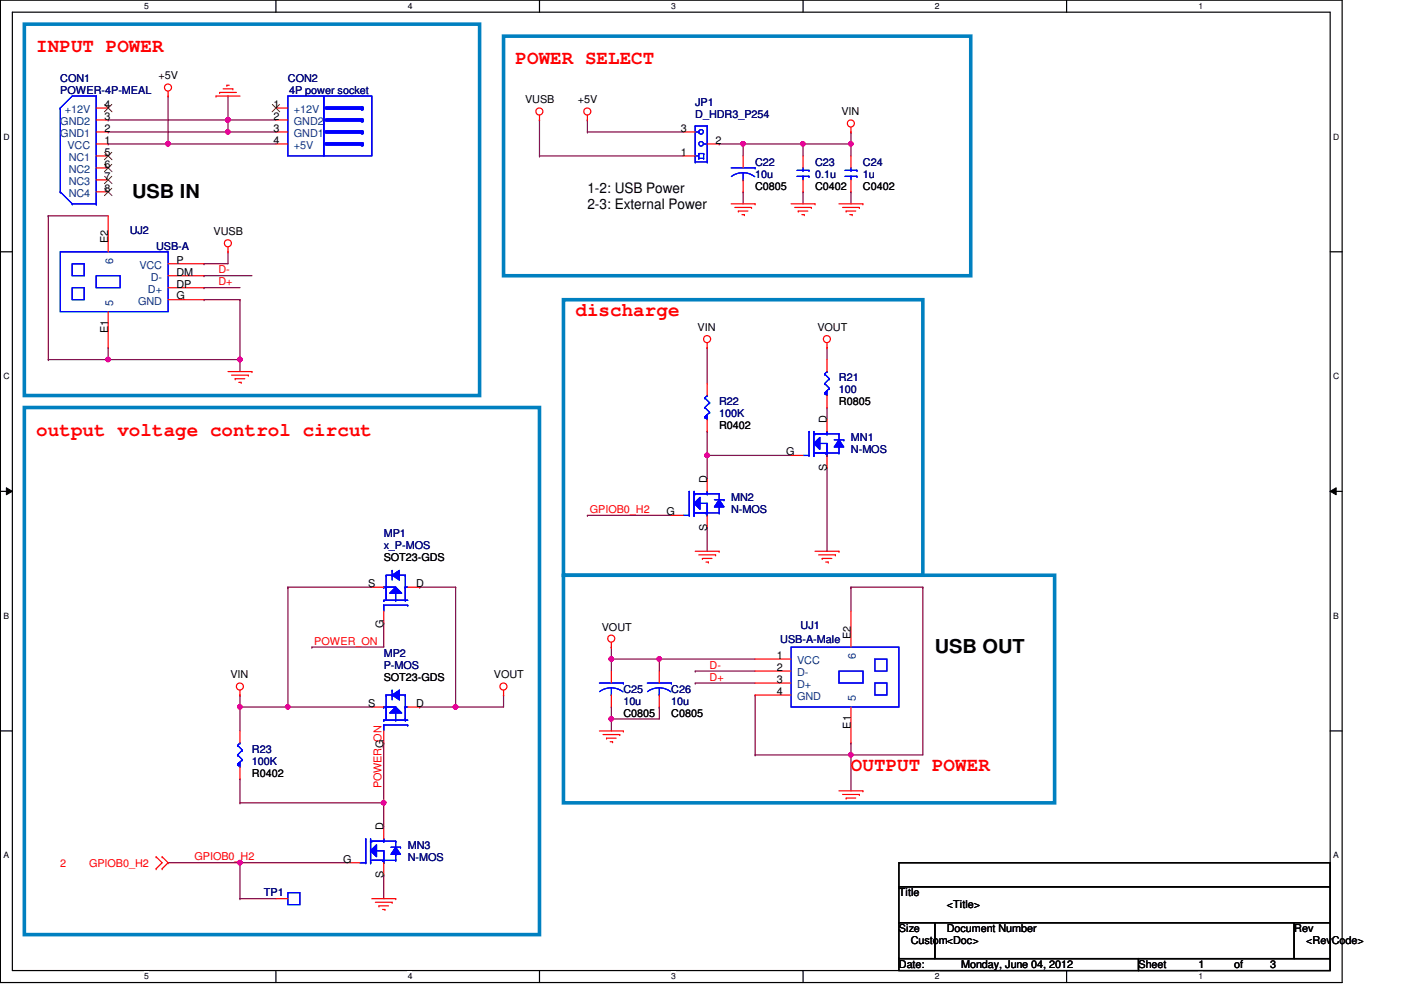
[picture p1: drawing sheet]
<svg xmlns="http://www.w3.org/2000/svg" width="297mm" height="210mm" viewBox="0 0 297 210" stroke-linecap="round" stroke-linejoin="round" font-family="sans-serif">
<path d="M.1 0h284.5v208.3h-284.5zM2.6 2.6h279.4v203.2h-279.4z" fill="none" stroke="#000" stroke-width=".25"/>
<g fill="#fff">
<path d="M30.6 .3h.9v2h-.9z"/>
<path d="M30.6 206h.9v2h-.9z"/>
</g>
<path d="M58.5 0v2.6M58.5 205.8v2.5" fill="none" stroke="#000" stroke-width=".25"/>
<g fill="#fff">
<path d="M86.4 .3h1v2h-1z"/>
<path d="M86.4 206h1v2h-1z"/>
</g>
<path d="M114.4 0v2.6M114.4 205.8v2.5" fill="none" stroke="#000" stroke-width=".25"/>
<g fill="#fff">
<path d="M142.3 .3h1v2h-1z"/>
<path d="M142.3 206h1v2h-1z"/>
</g>
<path d="M170.3 0v2.6M170.3 205.8v2.5" fill="none" stroke="#000" stroke-width=".25"/>
<g fill="#fff">
<path d="M198.2 .3h1v2h-1z"/>
<path d="M198.2 206h1v2h-1z"/>
</g>
<path d="M226.1 0v2.6M226.1 205.8v2.5" fill="none" stroke="#000" stroke-width=".25"/>
<g fill="#fff">
<path d="M254.1 .3h1v2h-1z"/>
<path d="M254.1 206h1v2h-1z"/>
<path d="M.7 28h1.3v2h-1.3z"/>
<path d="M282.7 28h1.2v2h-1.2z"/>
<path d="M.7 78.8h1.3v2h-1.3z"/>
<path d="M282.7 78.8h1.2v2h-1.2z"/>
</g>
<path d="M.1 53.4h2.5M282 53.4h2.6" fill="none" stroke="#000" stroke-width=".25"/>
<g fill="#fff">
<path d="M.7 129.6h1.2v2h-1.2z"/>
<path d="M282.7 129.6h1.1v2h-1.1z"/>
</g>
<path d="M.1 104.2h2.5M282 104.2h2.6" fill="none" stroke="#000" stroke-width=".25"/>
<path d="M1.4 103.4l1.2 .8-1.2 .7zM282 104.2l1.3-.8v1.5z" fill="#000"/>
<path d="M1.4 103.4l1.2 .8-1.2 .7zM282 104.2l1.3-.8v1.5z" fill="none" stroke="#000" stroke-width=".21"/>
<g fill="#fff">
<path d="M.7 180.4h1.2v2h-1.2z"/>
<path d="M282.7 180.4h1.1v2h-1.1z"/>
</g>
<path d="M.1 155h2.5M282 155h2.6" fill="none" stroke="#000" stroke-width=".25"/>
<path d="M50.9 182.9h.1M50.9 182.9h22.8" fill="none" stroke="#800040" stroke-width=".25"/>
<circle cx="50.9" cy="182.9" r=".49" fill="#f0f"/>
<circle cx="50.9" cy="182.9" r=".49" fill="none" stroke="#f0f" stroke-width=".25"/>
<path d="M48.3 25.4h.1M48.3 25.4v2.6" fill="none" stroke="#800040" stroke-width=".25"/>
<circle cx="48.3" cy="25.4" r=".49" fill="#f0f"/>
<circle cx="48.3" cy="25.4" r=".49" fill="none" stroke="#f0f" stroke-width=".25"/>
<path d="M48.3 20.4h.1M48.3 28h.1M48.3 20.4v5M48.3 28h10.2M147.4 144.8h.1M147.4 144.8h12.7" fill="none" stroke="#800040" stroke-width=".25"/>
<circle cx="48.3" cy="28" r=".49" fill="#f0f"/>
<circle cx="48.3" cy="28" r=".49" fill="none" stroke="#f0f" stroke-width=".25"/>
<g fill="none" stroke="#800040" stroke-width=".25">
<path d="M22.9 30.5h.1M35.6 20.4h.1M35.6 20.4v10.1h-12.7M157.6 30.5h.1M157.6 30.5h22.8M170.3 30.5h.1M170.3 30.5v2.6M180.4 30.5h.1M180.4 30.5v2.6M170.3 40.7h.1M170.3 40.7v2.5M180.4 40.7h.1"/>
<path d="M180.4 40.7v2.5"/>
</g>
<circle cx="180.4" cy="30.5" r=".49" fill="#f0f"/>
<circle cx="180.4" cy="30.5" r=".49" fill="none" stroke="#f0f" stroke-width=".25"/>
<circle cx="170.2" cy="30.5" r=".49" fill="#f0f"/>
<circle cx="170.2" cy="30.5" r=".49" fill="none" stroke="#f0f" stroke-width=".25"/>
<g fill="none" stroke="#800040" stroke-width=".25">
<path d="M35.6 30.5h.1M35.6 30.5h22.9M149.9 111.8h.1M149.9 111.8v5.1M139.8 139.7h.1M139.8 139.7v2.6M180.4 124.5h.1M180.4 124.5h15.3M195.7 124.5h.1M195.7 124.5v35.6M147.4 142.3h.1M147.4 142.3h12.7"/>
<path d="M160.1 147.4h.1M160.1 147.4v12.7"/>
</g>
<circle cx="35.6" cy="30.5" r=".49" fill="#f0f"/>
<circle cx="35.6" cy="30.5" r=".49" fill="none" stroke="#f0f" stroke-width=".25"/>
<path d="M22.9 25.4h.1M22.9 25.4h25.4" fill="none" stroke="#800040" stroke-width=".25"/>
<circle cx="48.3" cy="25.4" r=".49" fill="#f0f"/>
<circle cx="48.3" cy="25.4" r=".49" fill="none" stroke="#f0f" stroke-width=".25"/>
<path d="M48.3 25.4h.1M48.3 25.4h10.2M129.6 139.7h.1M129.6 139.7v2.6M129.6 152.4h.1M129.6 152.4v2.6M81.4 185.5h.1M81.4 185.5v5" fill="none" stroke="#800040" stroke-width=".25"/>
<circle cx="129.6" cy="152.4" r=".49" fill="#f0f"/>
<circle cx="129.6" cy="152.4" r=".49" fill="none" stroke="#f0f" stroke-width=".25"/>
<path d="M139.8 139.7h.1M139.8 139.7h20.3" fill="none" stroke="#800040" stroke-width=".25"/>
<circle cx="139.8" cy="139.7" r=".49" fill="#f0f"/>
<circle cx="139.8" cy="139.7" r=".49" fill="none" stroke="#f0f" stroke-width=".25"/>
<path d="M180.4 160.1h.1M180.4 160.1h15.3" fill="none" stroke="#800040" stroke-width=".25"/>
<circle cx="180.4" cy="160" r=".49" fill="#f0f"/>
<circle cx="180.4" cy="160" r=".49" fill="none" stroke="#f0f" stroke-width=".25"/>
<path d="M22.9 28h.1M22.9 28h25.4M129.6 137.2h.1M129.6 139.7h.1M129.6 137.2v2.5M129.6 139.7h10.2" fill="none" stroke="#800040" stroke-width=".25"/>
<circle cx="129.6" cy="139.7" r=".49" fill="#f0f"/>
<circle cx="129.6" cy="139.7" r=".49" fill="none" stroke="#f0f" stroke-width=".25"/>
<path d="M157.6 30.5h.1M157.6 30.5v2.6M43.3 55.9h.1M43.3 58.5h.1M43.3 58.5h10.1M48.3 53.4h.1M48.3 53.4v2.5h-5M43.3 61h.1M43.3 61h7.6" fill="none" stroke="#800040" stroke-width=".25"/>
<circle cx="157.5" cy="30.5" r=".49" fill="#f0f"/>
<circle cx="157.5" cy="30.5" r=".49" fill="none" stroke="#f0f" stroke-width=".25"/>
<g fill="none" stroke="#800040" stroke-width=".25">
<path d="M114.4 25.4h.1M114.4 33.1h.1M114.4 25.4v7.7M114.4 33.1h30.5M124.5 28h.1M124.5 25.4h.1M124.5 28h20.4M124.5 25.4v2.6M152.5 30.5h.1M152.5 30.5h5.1M180.4 28h.1M180.4 28v2.5"/>
<path d="M157.6 40.7h.1M157.6 40.7v2.5M50.9 147.4h.1M50.9 147.4v2.5M61 149.9h.1M61 149.9h17.8M50.9 165.1h.1M50.9 170.2h.1M50.9 165.1v5.1M50.9 170.2h30.5M81.4 170.2h.1M81.4 170.2v5.1"/>
</g>
<circle cx="81.3" cy="170.2" r=".49" fill="#f0f"/>
<circle cx="81.3" cy="170.2" r=".49" fill="none" stroke="#f0f" stroke-width=".25"/>
<path d="M61 124.5h.1M61 124.5h17.8M89 124.5h.1M89 124.5h7.6M96.6 124.5h.1M96.6 124.5v25.4" fill="none" stroke="#800040" stroke-width=".25"/>
<circle cx="96.6" cy="149.9" r=".49" fill="#f0f"/>
<circle cx="96.6" cy="149.9" r=".49" fill="none" stroke="#f0f" stroke-width=".25"/>
<path d="M149.9 96.6h.1M149.9 96.6v5M124.5 109.3h.1M124.5 109.3h17.8M66.1 137.2h.1M81.4 132.1h.1M81.4 132.1v5.1h-15.3M89 149.9h.1M96.6 149.9h.1M106.8 147.4h.1M106.8 147.4v2.5h-17.8" fill="none" stroke="#800040" stroke-width=".25"/>
<circle cx="149.9" cy="96.5" r=".49" fill="#f0f"/>
<circle cx="149.9" cy="96.5" r=".49" fill="none" stroke="#f0f" stroke-width=".25"/>
<g fill="none" stroke="#800040" stroke-width=".25">
<path d="M22.9 76.2h.1M22.9 76.2h28M43.3 63.5h.1M43.3 63.5h7.6M50.9 76.2h.1M50.9 76.2v2.6M149.9 73.7h.1M149.9 73.7v7.6M175.3 73.7h.1M175.3 73.7v2.5M149.9 96.6h.1M149.9 91.5h.1"/>
<path d="M149.9 96.6h17.8M149.9 91.5v5.1M175.3 86.4h.1M175.3 86.4v2.5M81.4 157.5h.1M81.4 157.5v12.7M129.6 152.4h.1M139.8 149.9h.1M139.8 149.9v2.5h-10.2"/>
</g>
<circle cx="50.9" cy="76.2" r=".49" fill="#f0f"/>
<circle cx="50.9" cy="76.2" r=".49" fill="none" stroke="#f0f" stroke-width=".25"/>
<circle cx="22.9" cy="76.2" r=".49" fill="#f0f"/>
<circle cx="22.9" cy="76.2" r=".49" fill="none" stroke="#f0f" stroke-width=".25"/>
<path d="M10.2 45.8h.1M10.2 45.8v30.4M10.2 45.8h12.7M10.2 76.2h.1M22.9 73.7h.1M22.9 73.7v2.5h-12.7M50.9 63.5h.1M50.9 63.5v12.7M175.3 99.1h.1M175.3 99.1v17.8M61 124.5h.1M61 124.5v25.4" fill="none" stroke="#800040" stroke-width=".25"/>
<circle cx="61" cy="149.9" r=".49" fill="#f0f"/>
<circle cx="61" cy="149.9" r=".49" fill="none" stroke="#f0f" stroke-width=".25"/>
<path d="M50.9 149.9h.1M50.9 149.9h10.1M50.9 149.9v5.1M129.6 149.9h.1M129.6 149.9v2.5" fill="none" stroke="#800040" stroke-width=".25"/>
<circle cx="50.9" cy="149.9" r=".49" fill="#f0f"/>
<circle cx="50.9" cy="149.9" r=".49" fill="none" stroke="#f0f" stroke-width=".25"/>
<g fill="none" stroke="#800040" stroke-width=".25">
<path d="M180.4 124.5h.1M180.4 124.5v5.1M180.4 157.5h.1M180.4 157.5v10.2M160.1 160.1h.1M160.1 160.1h20.3M180.4 160.1h.1M35.6 182.9h.1M35.6 182.9h15.3M50.9 190.5h.1M50.9 182.9h.1M50.9 190.5h7.6"/>
<path d="M50.9 182.9v7.6"/>
</g>
<g fill="none" stroke="#f00" stroke-width=".25">
<path d="M35.6 19.3v1.1M46.6 19.6h.1M46.6 19.6h3.5M47.3 18.8h2.1M48.1 18.1h.1M48.1 18.1h.5M49.4 18.8h.1M35.6 20.4h.1M45.8 20.4h.1M45.8 20.4h5.1M114.4 25.4h.1M114.4 24.4v1"/>
<path d="M124.5 25.4h.1M124.5 24.4v1M170.3 33.1v2.5M170.3 38.1v2.6M180.4 28h.1M180.4 27v1M48.3 53.4h.1M48.3 52.4v1M155 43.2h5.1M155.8 44h3.5M156.5 44.7h.1M156.5 44.7h2.1"/>
<path d="M157.3 45.5h.5M157.8 45.5h.1M159.3 44h.1M160.1 43.2h.1M167.7 43.2h5.1M168.5 44h3.5M169.2 44.7h.1M169.2 44.7h2.1M170 45.5h.5M170.5 45.5h.1M172 44h.1M172.8 43.2h.1"/>
<path d="M177.9 43.2h5.1M178.6 44h3.6M179.4 44.7h.1M179.4 44.7h2M180.2 45.5h.5M180.7 45.5h.1M182.2 44h.1M183 43.2h.1M48.3 78.8h5.1M49.1 79.5h3.6M52.7 79.5h.1M53.4 78.8h.1"/>
<path d="M149.9 73.7h.1M149.9 72.7v1M175.3 73.7h.1M175.3 72.7v1M49.9 80.3h.1M49.9 80.3h2M50.6 81.1h.5M51.1 81.1h.1M147.4 116.9h5.1M148.2 117.6h3.5M148.9 118.4h.1M148.9 118.4h2.1"/>
<path d="M149.7 119.2h.5M150.2 119.2h.1M151.7 117.6h.1M152.5 116.9h.1M172.8 116.9h5.1M173.6 117.6h3.5M174.3 118.4h.1M174.3 118.4h2.1M175.1 119.2h.5M175.6 119.2h.1M177.1 117.6h.1M177.9 116.9h.1"/>
<path d="M129.6 137.2h.1M129.6 136.2v1M50.9 147.4h.1M50.9 146.3v1.1M106.8 147.4h.1M106.8 146.3v1.1M127.1 155h5.1M127.8 155.7h3.6M128.6 156.5h.1M128.6 156.5h2M129.4 157.3h.5M129.9 157.3h.1"/>
<path d="M131.4 155.7h.1M132.2 155h.1M177.9 167.7h5.1M178.6 168.4h3.6M179.4 169.2h.1M179.4 169.2h2M180.2 170h.5M180.7 170h.1M182.2 168.4h.1M183 167.7h.1M33.1 184.2h.1M33.1 181.7h.1"/>
<path d="M33.1 181.7l1.3 1.2-1.3 1.3M34.4 181.7h.1M34.4 184.2h.1M34.4 181.7l1.2 1.2-1.2 1.3M78.8 190.5h5.1M79.6 191.3h3.5M80.3 192.1h.1M80.3 192.1h2.1M81.1 192.8h.5M81.6 192.8h.1M83.1 191.3h.1M83.9 190.5h.1"/>
<circle cx="35.6" cy="18.6" r=".75"/>
<circle cx="114.4" cy="23.6" r=".75"/>
<circle cx="124.5" cy="23.6" r=".75"/>
<circle cx="180.4" cy="26.2" r=".75"/>
<circle cx="48.3" cy="51.6" r=".75"/>
<circle cx="149.9" cy="71.9" r=".75"/>
<circle cx="175.3" cy="71.9" r=".75"/>
<circle cx="129.6" cy="135.4" r=".75"/>
<circle cx="50.9" cy="145.6" r=".75"/>
<circle cx="106.7" cy="145.6" r=".75"/>
</g>
<path d="M190.6 182.9h91.4v5.1h-91.4zM190.6 188h91.4v7.6h-91.4zM190.6 195.6h7.6v7.6h-7.6zM198.2 195.6h76.2v7.6h-76.2zM274.4 195.6h7.6v7.6h-7.6zM190.6 203.2h50.8v2.6h-50.8zM241.4 203.2h40.6v2.6h-40.6z" fill="none" stroke="#000" stroke-width=".25"/>
<path d="M5.2 5.1h96.5v78.8h-96.5zM106.8 7.7h99v50.8h-99zM119.5 63.5h76.2v58.5h-76.2zM5.2 86.4h109.2v111.8h-109.2zM119.5 122h104.1v48.2h-104.1z" fill="none" stroke="#0080c0" stroke-width=".76"/>
<path d="M169 37.4h2.5M169 36.1h2.5M170.3 36.1h.1M170.3 37.4h.1M170.3 35.6v.5M170.3 37.4v.7M171.5 37.4h.1M171.5 36.1h.1" fill="none" stroke="#00f" stroke-width=".25"/>
<path d="M83.9 149.9l1.3 1.3h-2.6z" fill="#00f"/>
<g fill="none" stroke="#00f" stroke-width=".25">
<path d="M81.4 152.7h.1M81.4 149.9h.1M81.4 153.7h.1M81.4 152.7h5M81.4 149.9h2.5v2.8M81.4 153.7v1.3M81.4 153.7h5M81.9 150.2h.1M81.9 149.9h.1M81.9 149.9v2.8M83.9 149.9l1.3 1.3h-2.6zM83.9 152.7h.1"/>
<path d="M85.9 149.9h.1M85.9 152.4h.1M85.9 152.7h.1M85.9 149.9h.5M85.9 149.9v2.8M86.4 153.7h.1"/>
</g>
<path d="M83.1 147.4l1.6-1.1v2.1z" fill="#00f"/>
<g fill="none" stroke="#00f" stroke-width=".25">
<path d="M81.9 147.4h.1M81.9 147.4h1.2M81.9 147.4v2.5M83.1 147.4l1.6-1.1v2.1zM83.1 147.4h.1M83.1 146.3h.1M83.1 146.3v2.1M84.7 146.3h.1M84.7 147.4h.1M84.7 146.3v2.1M84.7 147.4h1.2M85.9 147.4h.1"/>
<path d="M85.9 147.4v2.5"/>
</g>
<path d="M83.9 149.9l1.3 1.3h-2.6z" fill="#00f"/>
<g fill="none" stroke="#00f" stroke-width=".25">
<path d="M81.4 152.7h.1M81.4 149.9h.1M81.4 153.7h.1M81.4 152.7h5M81.4 149.9h2.5v2.8M81.4 153.7v1.3M81.4 153.7h5M81.9 150.2h.1M81.9 149.9h.1M81.9 149.9v2.8M83.9 149.9l1.3 1.3h-2.6zM83.9 152.7h.1"/>
<path d="M85.9 149.9h.1M85.9 152.4h.1M85.9 152.7h.1M85.9 149.9h.5M85.9 149.9v2.8M86.4 153.7h.1"/>
</g>
<path d="M83.1 147.4l1.6-1.1v2.1z" fill="#00f"/>
<g fill="none" stroke="#00f" stroke-width=".25">
<path d="M155 35.6h5.1M157.6 38.1h.1M157.6 36.6l1 .2 1.4 .7M157.6 36.6l-1.6 .3-.9 .5M157.6 36.6v1.5M160.1 35.6h.1M81.9 147.4h.1M81.9 147.4h1.2M81.9 147.4v2.5M83.1 147.4l1.6-1.1v2.1zM83.1 147.4h.1M83.1 146.3h.1"/>
<path d="M83.1 146.3v2.1M84.7 146.3h.1M84.7 147.4h.1M84.7 146.3v2.1M84.7 147.4h1.2M85.9 147.4h.1M85.9 147.4v2.5"/>
</g>
<path d="M157.6 33.1v2.5M157.6 38.1v2.6M78.8 149.9h2.6M81.4 155v2.5M86.4 149.9h2.6" fill="none" stroke="#f00" stroke-width=".25"/>
<path d="M147.1 106.7l1.3-1.2v2.5z" fill="#00f"/>
<g fill="none" stroke="#00f" stroke-width=".25">
<path d="M144.9 109.3h1.2M146.1 109.3h.1M146.1 104.2h.1M146.1 104.2v5.1M147.1 106.7l1.3-1.2v2.5zM147.1 109.3h.1M147.1 104.7h.1M147.1 106.7h.1M147.1 104.2v5.1M147.1 106.7h2.8v2.6M147.1 104.7h2.8M147.1 108.8h2.8"/>
<path d="M147.4 104.7h.1M149.7 108.8h.1M149.9 104.7h.1M149.9 109.3h.1M149.9 108.8h.1M149.9 104.2v.5"/>
</g>
<path d="M152.5 106l1 1.5h-2z" fill="#00f"/>
<path d="M149.9 104.7h2.6M149.9 108.8h2.6M151.5 106h2M152.5 106l1 1.5h-2zM152.5 104.7h.1M152.5 106h.1M152.5 108.8h.1M152.5 107.5h.1M152.5 104.7v1.3M152.5 107.5v1.3M153.5 106h.1" fill="none" stroke="#00f" stroke-width=".25"/>
<path d="M147.1 106.7l1.3-1.2v2.5z" fill="#00f"/>
<g fill="none" stroke="#00f" stroke-width=".25">
<path d="M144.9 109.3h1.2M146.1 109.3h.1M146.1 104.2h.1M146.1 104.2v5.1M147.1 106.7l1.3-1.2v2.5zM147.1 109.3h.1M147.1 104.7h.1M147.1 106.7h.1M147.1 104.2v5.1M147.1 106.7h2.8v2.6M147.1 104.7h2.8M147.1 108.8h2.8"/>
<path d="M147.4 104.7h.1M149.7 108.8h.1M149.9 104.7h.1M149.9 109.3h.1M149.9 108.8h.1M149.9 104.2v.5"/>
</g>
<path d="M152.5 106l1 1.5h-2z" fill="#00f"/>
<g fill="none" stroke="#00f" stroke-width=".25">
<path d="M147.4 34.3h.1M147.4 26.7h.1M147.4 33.1h.1M147.4 34.3h2.5M147.4 26.7v7.6M147.4 26.7h2.5M147.4 28h.8M147.4 33.1h.8M148.2 28h.1M148.2 33.6h.1M148.2 32.6h.1M148.2 33.6h1"/>
<path d="M148.2 32.6v1M148.2 32.6h1M149.2 32.6h.1M149.2 33.6h.1M149.2 30.5h.7M149.2 32.6v1M149.9 34.3h.1M149.9 26.7h.1M149.9 30.5h.1M149.9 26.7v7.6M149.9 104.7h2.6M149.9 108.8h2.6"/>
<path d="M151.5 106h2M152.5 106l1 1.5h-2zM152.5 104.7h.1M152.5 106h.1M152.5 108.8h.1M152.5 107.5h.1M152.5 104.7v1.3M152.5 107.5v1.3M153.5 106h.1M127.1 144.8h5.1M129.6 147.4h.1M129.6 145.8l1.1 .2 1.4 .7"/>
<path d="M129.6 145.8l-1.6 .3-.9 .5M129.6 145.8v1.6M132.2 144.8h.1"/>
<circle cx="148.6" cy="28" r=".49"/>
<circle cx="148.6" cy="30.5" r=".49"/>
</g>
<path d="M144.9 33.1h2.5M144.9 28h2.5M149.9 30.5h2.6M142.3 109.3h2.6M149.9 101.6v2.6M149.9 109.3v2.5M129.6 142.3v2.5M129.6 147.4v2.5" fill="none" stroke="#f00" stroke-width=".25"/>
<path d="M83.9 124.5l1.3 1.3h-2.6z" fill="#00f"/>
<g fill="none" stroke="#00f" stroke-width=".25">
<path d="M81.4 127.3h.1M81.4 124.5h.1M81.4 128.3h.1M81.4 127.3h5M81.4 124.5h2.5v2.8M81.4 128.3v1.3M81.4 128.3h5M81.9 124.8h.1M81.9 124.5h.1M81.9 124.5v2.8M83.9 124.5l1.3 1.3h-2.6zM83.9 127.3h.1"/>
<path d="M85.9 124.5h.1M85.9 127h.1M85.9 127.3h.1M85.9 124.5h.5M85.9 124.5v2.8M86.4 128.3h.1"/>
</g>
<path d="M83.1 122l1.6-1.1v2.1z" fill="#00f"/>
<g fill="none" stroke="#00f" stroke-width=".25">
<path d="M81.9 122h.1M81.9 122h1.2M81.9 122v2.5M83.1 122l1.6-1.1v2.1zM83.1 122h.1M83.1 120.9h.1M83.1 120.9v2.1M84.7 120.9h.1M84.7 122h.1M84.7 120.9v2.1M84.7 122h1.2M85.9 122h.1"/>
<path d="M85.9 122v2.5"/>
</g>
<path d="M83.9 124.5l1.3 1.3h-2.6z" fill="#00f"/>
<g fill="none" stroke="#00f" stroke-width=".25">
<path d="M81.4 127.3h.1M81.4 124.5h.1M81.4 128.3h.1M81.4 127.3h5M81.4 124.5h2.5v2.8M81.4 128.3v1.3M81.4 128.3h5M81.9 124.8h.1M81.9 124.5h.1M81.9 124.5v2.8M83.9 124.5l1.3 1.3h-2.6zM83.9 127.3h.1"/>
<path d="M85.9 124.5h.1M85.9 127h.1M85.9 127.3h.1M85.9 124.5h.5M85.9 124.5v2.8M86.4 128.3h.1"/>
</g>
<path d="M83.1 122l1.6-1.1v2.1z" fill="#00f"/>
<g fill="none" stroke="#00f" stroke-width=".25">
<path d="M174.8 79.3h.1M174.8 79.3l1 1M175.3 78.8h.1M175.3 78.8l-.5 .5M174.8 83.4h.1M174.8 81.3h.1M174.8 83.4l.5 .5M174.8 81.3l1 1M175.8 82.3h.1M175.8 80.3h.1M175.8 82.3l-1 1.1M175.8 80.3l-1 1"/>
<path d="M81.9 122h.1M81.9 122h1.2M81.9 122v2.5M83.1 122l1.6-1.1v2.1zM83.1 122h.1M83.1 120.9h.1M83.1 120.9v2.1M84.7 120.9h.1M84.7 122h.1M84.7 120.9v2.1M84.7 122h1.2M85.9 122h.1"/>
<path d="M85.9 122v2.5"/>
</g>
<path d="M78.8 124.5h2.6M81.4 129.6v2.5M86.4 124.5h2.6" fill="none" stroke="#f00" stroke-width=".25"/>
<path d="M174.8 83.4l.5-.6v1.1l-.5-.5 .5-.6z" fill-rule="evenodd" fill="#00f"/>
<g fill="none" stroke="#00f" stroke-width=".25">
<path d="M174.8 79.3h.1M174.8 79.3l1 1M175.3 78.8h.1M175.3 78.8l-.5 .5M174.8 83.4l.5-.6v1.1l-.5-.5 .5-.6zM174.8 83.4h.1M174.8 81.3h.1M174.8 83.4l.5 .5M174.8 81.3l1 1M175.8 82.3h.1M175.8 80.3h.1M175.8 82.3l-1 1.1"/>
<path d="M175.8 80.3l-1 1"/>
</g>
<path d="M174.8 83.4l.5-.6v1.1l-.5-.5 .5-.6z" fill-rule="evenodd" fill="#00f"/>
<g fill="none" stroke="#00f" stroke-width=".25">
<path d="M12.8 22.9h.1M12.8 22.9v17.8M20.4 20.4h.1M20.4 20.4v22.8M20.4 20.4h-5.1l-2.5 2.5M12.8 40.7h.1M12.8 40.7l2.5 2.5M15.3 43.2h.1M15.3 43.2h5.1M20.4 43.2h.1M174.8 83.4l.5-.6v1.1l-.5-.5 .5-.6zM50.4 158h.1"/>
<path d="M50.4 158l1 1M50.9 157.5h.1M50.9 157.5l-.5 .5M51.4 159h.1M51.4 159l-1 1.1M137.2 144.8h5.1M139.8 147.4h.1M139.8 145.8l1 .2 1.4 .7M139.8 145.8l-1.6 .3-.9 .5M139.8 145.8v1.6M142.3 144.8h.1M50.4 162.1h.1"/>
<path d="M50.4 160.1h.1M50.4 162.1l.5 .5M50.4 160.1l1 1M51.4 161.1h.1M51.4 161.1l-1 1"/>
</g>
<path d="M20.4 22.9h2.5M20.4 25.4h2.5M20.4 28h2.5M20.4 30.5h2.5M20.4 33.1h2.5M20.4 35.6h2.5M20.4 38.1h2.5M20.4 40.7h2.5M175.3 76.2v2.6M175.3 83.9v2.5M139.8 142.3v2.5M139.8 147.4v2.5" fill="none" stroke="#f00" stroke-width=".25"/>
<path d="M22.2 22.1l1.5 1.6M22.2 32.3l1.5 1.6M22.2 34.8l1.5 1.6M22.2 37.4l1.5 1.5M22.2 39.9l1.5 1.6M23.7 22.1l-1.6 1.6M23.7 32.3l-1.6 1.6M23.7 34.8l-1.6 1.6M23.7 37.4l-1.6 1.5M23.7 39.9l-1.6 1.6" fill="none" stroke="#804000" stroke-width=".21"/>
<path d="M50.4 162.1l.5-.5v1l-.5-.5 .5-.5z" fill-rule="evenodd" fill="#00f"/>
<g fill="none" stroke="#00f" stroke-width=".25">
<path d="M50.4 158h.1M50.4 158l1 1M50.9 157.5h.1M50.9 157.5l-.5 .5M51.4 159h.1M51.4 159l-1 1.1M50.4 162.1l.5-.5v1l-.5-.5 .5-.5zM50.4 162.1h.1M50.4 160.1h.1M50.4 162.1l.5 .5M50.4 160.1l1 1M51.4 161.1h.1"/>
<path d="M51.4 161.1l-1 1"/>
</g>
<path d="M50.4 162.1l.5-.5v1l-.5-.5 .5-.5z" fill-rule="evenodd" fill="#00f"/>
<path d="M179.2 37.4h2.5M179.2 36.1h2.5M180.4 36.1h.1M180.4 37.4h.1M180.4 35.6v.5M180.4 37.4v.7M181.7 37.4h.1M181.7 36.1h.1M50.4 162.1l.5-.5v1l-.5-.5 .5-.5z" fill="none" stroke="#00f" stroke-width=".25"/>
<path d="M180.4 33.1v2.5M180.4 38.1v2.6M50.9 155v2.5M50.9 162.6v2.5" fill="none" stroke="#f00" stroke-width=".25"/>
<path d="M172.5 94l1.3-1.2v2.5z" fill="#00f"/>
<g fill="none" stroke="#00f" stroke-width=".25">
<path d="M170.3 96.6h1.2M171.5 96.6h.1M171.5 91.5h.1M171.5 91.5v5.1M172.5 94l1.3-1.2v2.5zM172.5 96.6h.1M172.5 92h.1M172.5 94h.1M172.5 91.5v5.1M172.5 94h2.8v2.6M172.5 92h2.8M172.5 96.1h2.8"/>
<path d="M172.8 92h.1M175.1 96.1h.1M175.3 92h.1M175.3 96.6h.1M175.3 96.1h.1M175.3 91.5v.5"/>
</g>
<path d="M177.9 93.3l1 1.5h-2z" fill="#00f"/>
<path d="M175.3 92h2.6M175.3 96.1h2.6M176.9 93.3h2M177.9 93.3l1 1.5h-2zM177.9 92h.1M177.9 93.3h.1M177.9 96.1h.1M177.9 94.8h.1M177.9 92v1.3M177.9 94.8v1.3M178.9 93.3h.1" fill="none" stroke="#00f" stroke-width=".25"/>
<path d="M172.5 94l1.3-1.2v2.5z" fill="#00f"/>
<g fill="none" stroke="#00f" stroke-width=".25">
<path d="M170.3 96.6h1.2M171.5 96.6h.1M171.5 91.5h.1M171.5 91.5v5.1M172.5 94l1.3-1.2v2.5zM172.5 96.6h.1M172.5 92h.1M172.5 94h.1M172.5 91.5v5.1M172.5 94h2.8v2.6M172.5 92h2.8M172.5 96.1h2.8"/>
<path d="M172.8 92h.1M175.1 96.1h.1M175.3 92h.1M175.3 96.6h.1M175.3 96.1h.1M175.3 91.5v.5"/>
</g>
<path d="M177.9 93.3l1 1.5h-2z" fill="#00f"/>
<g fill="none" stroke="#00f" stroke-width=".25">
<path d="M61 20.4h7.7v12.7h-7.7zM68.7 20.4h10.1v12.7h-10.1zM175.3 92h2.6M175.3 96.1h2.6M176.9 93.3h2M177.9 93.3l1 1.5h-2zM177.9 92h.1M177.9 93.3h.1M177.9 96.1h.1M177.9 94.8h.1M177.9 92v1.3M177.9 94.8v1.3"/>
<path d="M178.9 93.3h.1M167.7 137.2h22.9v12.7h-22.9zM185.5 139.7h2.5v2.6h-2.5zM177.9 142.3h5.1v2.5h-5.1zM185.5 144.8h2.5v2.6h-2.5z"/>
</g>
<path d="M167.7 96.6h2.6M175.3 88.9v2.6M175.3 96.6v2.5M160.1 139.7h7.6M180.4 129.6v7.6M160.1 142.3h7.6M160.1 144.8h7.6M160.1 147.4h7.6M180.4 149.9v7.6" fill="none" stroke="#f00" stroke-width=".25"/>
<path d="M69.2 30.5h7.6" fill="none" stroke="#00f" stroke-width=".76"/>
<circle cx="76.8" cy="30.5" r=".38" fill="#00f"/>
<path d="M69.2 28h7.6" fill="none" stroke="#00f" stroke-width=".76"/>
<circle cx="76.8" cy="28" r=".38" fill="#00f"/>
<path d="M69.2 25.4h7.6" fill="none" stroke="#00f" stroke-width=".76"/>
<circle cx="76.8" cy="25.4" r=".38" fill="#00f"/>
<path d="M69.2 22.9h7.6" fill="none" stroke="#00f" stroke-width=".76"/>
<circle cx="76.8" cy="22.9" r=".38" fill="#00f"/>
<path d="M61 20.4h7.7v12.7h-7.7zM68.7 20.4h10.1v12.7h-10.1z" fill="none" stroke="#00f" stroke-width=".25"/>
<path d="M69.2 30.5h7.6" fill="none" stroke="#00f" stroke-width=".76"/>
<circle cx="76.8" cy="30.5" r=".38" fill="#00f"/>
<path d="M69.2 28h7.6" fill="none" stroke="#00f" stroke-width=".76"/>
<circle cx="76.8" cy="28" r=".38" fill="#00f"/>
<path d="M69.2 25.4h7.6" fill="none" stroke="#00f" stroke-width=".76"/>
<circle cx="76.8" cy="25.4" r=".38" fill="#00f"/>
<path d="M69.2 22.9h7.6" fill="none" stroke="#00f" stroke-width=".76"/>
<circle cx="76.8" cy="22.9" r=".38" fill="#00f"/>
<path d="M58.5 30.5h2.5M58.5 28h2.5M58.5 25.4h2.5M58.5 22.9h2.5" fill="none" stroke="#f00" stroke-width=".25"/>
<path d="M57.7 22.1l1.6 1.6M59.3 22.1l-1.6 1.6" fill="none" stroke="#804000" stroke-width=".21"/>
<path d="M78.6 180.4l1.2-1.3v2.6z" fill="#00f"/>
<g fill="none" stroke="#00f" stroke-width=".25">
<path d="M77.6 177.8h.1M77.6 177.8v5.1M78.6 178.4h.1M78.6 177.8v5.1M78.6 178.4h2.8M78.8 178.4h.1M81.4 178.4h.1M81.4 177.8v.6M76.3 182.9h1.3M77.6 182.9h.1M78.6 180.4l1.2-1.3v2.6zM78.6 182.9h.1"/>
<path d="M78.6 180.4h.1M78.6 180.4h2.8v2.5M78.6 182.4h2.8M81.1 182.4h.1M81.4 182.9h.1M81.4 182.4h.1"/>
</g>
<path d="M83.9 179.6l1 1.5h-2z" fill="#00f"/>
<path d="M81.4 178.4h2.5M82.9 179.6h2M83.9 179.6l1 1.5h-2zM83.9 178.4h.1M83.9 179.6h.1M83.9 178.4v1.2M84.9 179.6h.1M81.4 182.4h2.5M83.9 182.4h.1M83.9 181.1h.1M83.9 181.1v1.3" fill="none" stroke="#00f" stroke-width=".25"/>
<path d="M78.6 180.4l1.2-1.3v2.6z" fill="#00f"/>
<g fill="none" stroke="#00f" stroke-width=".25">
<path d="M77.6 177.8h.1M77.6 177.8v5.1M78.6 178.4h.1M78.6 177.8v5.1M78.6 178.4h2.8M78.8 178.4h.1M81.4 178.4h.1M81.4 177.8v.6M76.3 182.9h1.3M77.6 182.9h.1M78.6 180.4l1.2-1.3v2.6zM78.6 182.9h.1"/>
<path d="M78.6 180.4h.1M78.6 180.4h2.8v2.5M78.6 182.4h2.8M81.1 182.4h.1M81.4 182.9h.1M81.4 182.4h.1"/>
</g>
<path d="M83.9 179.6l1 1.5h-2z" fill="#00f"/>
<g fill="none" stroke="#00f" stroke-width=".25">
<path d="M12.8 53.4h22.8v12.7h-22.8zM15.3 55.9h2.6v2.6h-2.6zM20.4 58.5h5.1v2.5h-5.1zM15.3 61h2.6v2.5h-2.6zM149.4 88.4h.1M149.4 86.4h.1M149.4 84.4h.1M149.4 88.4l.5 .5M149.4 86.4l1 1M149.4 84.4l1 1M149.9 83.9h.1M149.9 83.9l-.5 .5"/>
<path d="M150.4 87.4h.1M150.4 85.4h.1M150.4 87.4l-1 1M150.4 85.4l-1 1M81.4 178.4h2.5M82.9 179.6h2M83.9 179.6l1 1.5h-2zM83.9 178.4h.1M83.9 179.6h.1M83.9 178.4v1.2M84.9 179.6h.1M61 189.3h2.6v2.5h-2.6z"/>
<path d="M81.4 182.4h2.5M83.9 182.4h.1M83.9 181.1h.1M83.9 181.1v1.3"/>
</g>
<path d="M22.9 45.8v7.6M35.6 55.9h7.7M35.6 58.5h7.7M22.9 66.1v7.6M35.6 61h7.7M35.6 63.5h7.7M81.4 175.3v2.5M58.5 190.5h2.5M73.7 182.9h2.6M81.4 182.9v2.6" fill="none" stroke="#f00" stroke-width=".25"/>
<path d="M149.4 88.4l.5-.5v1l-.5-.5 .5-.5z" fill-rule="evenodd" fill="#00f"/>
<g fill="none" stroke="#00f" stroke-width=".25">
<path d="M149.4 88.4l.5-.5v1l-.5-.5 .5-.5zM149.4 88.4h.1M149.4 86.4h.1M149.4 84.4h.1M149.4 88.4l.5 .5M149.4 86.4l1 1M149.4 84.4l1 1M149.9 83.9h.1M149.9 83.9l-.5 .5M150.4 87.4h.1M150.4 85.4h.1M150.4 87.4l-1 1"/>
<path d="M150.4 85.4l-1 1"/>
</g>
<path d="M149.4 88.4l.5-.5v1l-.5-.5 .5-.5z" fill-rule="evenodd" fill="#00f"/>
<path d="M149.4 88.4l.5-.5v1l-.5-.5 .5-.5z" fill="none" stroke="#00f" stroke-width=".25"/>
<path d="M149.9 81.3v2.6M149.9 88.9v2.6" fill="none" stroke="#f00" stroke-width=".25"/>
<circle cx="50.9" cy="182.9" r=".49" fill="#f0f"/>
<circle cx="50.9" cy="182.9" r=".49" fill="none" stroke="#f0f" stroke-width=".25"/>
<circle cx="48.3" cy="25.4" r=".49" fill="#f0f"/>
<circle cx="48.3" cy="25.4" r=".49" fill="none" stroke="#f0f" stroke-width=".25"/>
<circle cx="48.3" cy="28" r=".49" fill="#f0f"/>
<circle cx="48.3" cy="28" r=".49" fill="none" stroke="#f0f" stroke-width=".25"/>
<circle cx="180.4" cy="30.5" r=".49" fill="#f0f"/>
<circle cx="180.4" cy="30.5" r=".49" fill="none" stroke="#f0f" stroke-width=".25"/>
<circle cx="170.2" cy="30.5" r=".49" fill="#f0f"/>
<circle cx="170.2" cy="30.5" r=".49" fill="none" stroke="#f0f" stroke-width=".25"/>
<circle cx="35.6" cy="30.5" r=".49" fill="#f0f"/>
<circle cx="35.6" cy="30.5" r=".49" fill="none" stroke="#f0f" stroke-width=".25"/>
<circle cx="48.3" cy="25.4" r=".49" fill="#f0f"/>
<circle cx="48.3" cy="25.4" r=".49" fill="none" stroke="#f0f" stroke-width=".25"/>
<circle cx="129.6" cy="152.4" r=".49" fill="#f0f"/>
<circle cx="129.6" cy="152.4" r=".49" fill="none" stroke="#f0f" stroke-width=".25"/>
<circle cx="139.8" cy="139.7" r=".49" fill="#f0f"/>
<circle cx="139.8" cy="139.7" r=".49" fill="none" stroke="#f0f" stroke-width=".25"/>
<circle cx="180.4" cy="160" r=".49" fill="#f0f"/>
<circle cx="180.4" cy="160" r=".49" fill="none" stroke="#f0f" stroke-width=".25"/>
<circle cx="129.6" cy="139.7" r=".49" fill="#f0f"/>
<circle cx="129.6" cy="139.7" r=".49" fill="none" stroke="#f0f" stroke-width=".25"/>
<circle cx="157.5" cy="30.5" r=".49" fill="#f0f"/>
<circle cx="157.5" cy="30.5" r=".49" fill="none" stroke="#f0f" stroke-width=".25"/>
<circle cx="81.3" cy="170.2" r=".49" fill="#f0f"/>
<circle cx="81.3" cy="170.2" r=".49" fill="none" stroke="#f0f" stroke-width=".25"/>
<circle cx="96.6" cy="149.9" r=".49" fill="#f0f"/>
<circle cx="96.6" cy="149.9" r=".49" fill="none" stroke="#f0f" stroke-width=".25"/>
<circle cx="149.9" cy="96.5" r=".49" fill="#f0f"/>
<circle cx="149.9" cy="96.5" r=".49" fill="none" stroke="#f0f" stroke-width=".25"/>
<circle cx="50.9" cy="76.2" r=".49" fill="#f0f"/>
<circle cx="50.9" cy="76.2" r=".49" fill="none" stroke="#f0f" stroke-width=".25"/>
<circle cx="22.9" cy="76.2" r=".49" fill="#f0f"/>
<circle cx="22.9" cy="76.2" r=".49" fill="none" stroke="#f0f" stroke-width=".25"/>
<circle cx="61" cy="149.9" r=".49" fill="#f0f"/>
<circle cx="61" cy="149.9" r=".49" fill="none" stroke="#f0f" stroke-width=".25"/>
<circle cx="50.9" cy="149.9" r=".49" fill="#f0f"/>
<circle cx="50.9" cy="149.9" r=".49" fill="none" stroke="#f0f" stroke-width=".25"/>
<g font-size="4.1" fill="#f00">
<text x="7.7" y="11.1">INPUT POWER</text>
<text x="109.3" y="13.6">POWER SELECT</text>
<text x="122" y="67">discharge</text>
<text x="7.7" y="92.4">output voltage control circut</text>
<text x="180.4" y="163.5">OUTPUT POWER</text>
</g>
<g font-size="4.1">
<text x="28" y="41.9">USB IN</text>
<text x="198.2" y="138.4">USB OUT</text>
</g>
<g font-size="3">
<text x="124.5" y="40.9">1-2: USB Power</text>
<text x="124.5" y="44.4">2-3: External Power</text>
</g>
<g font-size="2.3" fill="#000080">
<text x="12.8" y="17.4">CON1</text>
<text x="61" y="17.4">CON2</text>
<text x="12.8" y="19.9">POWER-4P-MEAL</text>
<text x="61.3" y="19.9">4P power socket</text>
<text x="147.4" y="22.4">JP1</text>
<text x="147.4" y="25">D_HDR3_P254</text>
<text x="160.1" y="35.1">C22</text>
<text x="172.8" y="35.1">C23</text>
<text x="183" y="35.1">C24</text>
<text x="160.1" y="37.7">10u</text>
<text x="172.8" y="37.7">0.1u</text>
<text x="183" y="37.7">1u</text>
<text x="27.5" y="49.6">UJ2</text>
<text x="33.1" y="52.9">USB-A</text>
<text x="177.9" y="80.9">R21</text>
<text x="177.9" y="83.4">100</text>
<text x="152.5" y="85.9">R22</text>
<text x="152.5" y="88.5">100K</text>
<text x="180.4" y="93.6">MN1</text>
<text x="180.4" y="96.1">N-MOS</text>
<text x="155" y="106.3">MN2</text>
<text x="81.4" y="113.9">MP1</text>
<text x="155" y="108.8">N-MOS</text>
<text x="81.4" y="116.4">x_P-MOS</text>
<text x="165.4" y="136.2">USB-A-Male</text>
<text x="169.8" y="133.4">UJ1</text>
<text x="81.4" y="139.3">MP2</text>
<text x="81.4" y="141.8">P-MOS</text>
<text x="132.2" y="146.9">C25</text>
<text x="132.2" y="149.4">10u</text>
<text x="142.3" y="146.9">C26</text>
<text x="142.3" y="149.4">10u</text>
<text x="53.4" y="159.6">R23</text>
<text x="53.4" y="162.1">100K</text>
<text x="86.4" y="179.9">MN3</text>
<text x="86.4" y="182.5">N-MOS</text>
<text x="56" y="190.1">TP1</text>
</g>
<g font-size="2.3">
<text x="33.6" y="16.8">+5V</text>
<text x="22.2" y="22.9">4</text>
<text x="58" y="22.9">1</text>
<text x="111.3" y="21.9">VUSB</text>
<text x="122.5" y="21.9">+5V</text>
<text x="22.2" y="25.4">3</text>
<text x="22.2" y="27.9">2</text>
<text x="58" y="27.9">3</text>
<text x="58" y="25.4">2</text>
<text x="144.4" y="27.9">3</text>
<text x="178.4" y="24.5">VIN</text>
<text x="22.2" y="30.5">1</text>
<text x="22.2" y="33">5</text>
<text x="22.2" y="35.6">6</text>
<text x="58" y="30.5">4</text>
<text x="144.4" y="33">1</text>
<text x="151.7" y="30.5">2</text>
<text x="22.2" y="38.1">7</text>
<text x="22.2" y="40.6">8</text>
<text x="160.1" y="40.2">C0805</text>
<text x="172.8" y="40.2">C0402</text>
<text x="183" y="40.2">C0402</text>
<text x="22.9" y="51.6" transform="rotate(-90 22.9 51.6)">E2</text>
<text x="45.3" y="49.9">VUSB</text>
<text x="37.4" y="55.9">P</text>
<text x="37.4" y="58.4">DM</text>
<text x="37.4" y="61">DP</text>
<text x="37.4" y="63.5">G</text>
<text x="22.9" y="70.7" transform="rotate(-90 22.9 70.7)">E1</text>
<text x="147.9" y="70.2">VIN</text>
<text x="173.3" y="70.2">VOUT</text>
<text x="175.3" y="89.7" transform="rotate(-90 175.3 89.7)">D</text>
<text x="177.9" y="85.9">R0805</text>
<text x="152.5" y="91">R0402</text>
<text x="166.7" y="96.5">G</text>
<text x="175.3" y="99.9" transform="rotate(-90 175.3 99.9)">S</text>
<text x="149.9" y="102.4" transform="rotate(-90 149.9 102.4)">D</text>
<text x="141.3" y="109.2">G</text>
<text x="149.9" y="112.6" transform="rotate(-90 149.9 112.6)">S</text>
<text x="81.4" y="119">SOT23-GDS</text>
<text x="78.1" y="124.5">S</text>
<text x="88.2" y="124.5">D</text>
<text x="81.3" y="133.1" transform="rotate(-90 81.3 133.1)">G</text>
<text x="127.6" y="133.7">VOUT</text>
<text x="180.4" y="135.4" transform="rotate(-90 180.4 135.4)">E2</text>
<text x="48.8" y="143.8">VIN</text>
<text x="104.7" y="143.8">VOUT</text>
<text x="164.7" y="139.7">1</text>
<text x="164.7" y="142.2">2</text>
<text x="78.1" y="149.9">S</text>
<text x="81.4" y="144.4">SOT23-GDS</text>
<text x="88.2" y="149.9">D</text>
<text x="164.7" y="144.8">3</text>
<text x="164.7" y="147.3">4</text>
<text x="132.2" y="152">C0805</text>
<text x="142.3" y="152">C0805</text>
<text x="180.4" y="154.5" transform="rotate(-90 180.4 154.5)">E1</text>
<text x="81.3" y="158.5" transform="rotate(-90 81.3 158.5)">G</text>
<text x="53.4" y="164.7">R0402</text>
<text x="81.3" y="176.1" transform="rotate(-90 81.3 176.1)">D</text>
<text x="72.7" y="182.9">G</text>
<text x="81.3" y="186.2" transform="rotate(-90 81.3 186.2)">S</text>
<text x="190.6" y="190.1">Title</text>
<text x="190.6" y="197.7">Size</text>
<text x="200.7" y="197.7">Document Number</text>
<text x="200.7" y="192.6">&lt;Title&gt;</text>
<text x="274.4" y="197.7">Rev</text>
<text x="193.1" y="200.2">Custom&lt;Doc&gt;</text>
<text x="276.9" y="200.2">&lt;RevCode&gt;</text>
<text x="190.6" y="205.3">Date:</text>
<text x="203.8" y="205.3">Monday, June 04, 2012</text>
<text x="241.4" y="205.3">Sheet</text>
<text x="254.1" y="205.3">1</text>
<text x="261.7" y="205.3">of</text>
<text x="269.3" y="205.3">3</text>
</g>
<g font-size="2.3" fill="#004080">
<text x="13.7" y="24">+12V</text>
<text x="62.3" y="24">+12V</text>
<text x="12.8" y="26.5">GND2</text>
<text x="12.8" y="29">GND1</text>
<text x="62.3" y="29">GND1</text>
<text x="62.3" y="26.5">GND2</text>
<text x="14.3" y="31.6">VCC</text>
<text x="14.6" y="34.1">NC1</text>
<text x="62.3" y="31.6">+5V</text>
<text x="14.6" y="36.7">NC2</text>
<text x="14.6" y="39.2">NC3</text>
<text x="14.6" y="41.7">NC4</text>
<text x="24" y="55.9" transform="rotate(-90 24 55.9)">6</text>
<text x="29.5" y="57">VCC</text>
<text x="32" y="59.5">D-</text>
<text x="24" y="64.8" transform="rotate(-90 24 64.8)">5</text>
<text x="29.3" y="64.6">GND</text>
<text x="31.4" y="62.1">D+</text>
<text x="169" y="140.8">VCC</text>
<text x="169" y="143.3">D-</text>
<text x="181.5" y="139.7" transform="rotate(-90 181.5 139.7)">6</text>
<text x="169" y="145.9">D+</text>
<text x="169" y="148.4">GND</text>
<text x="181.5" y="148.6" transform="rotate(-90 181.5 148.6)">5</text>
</g>
<g font-size="2.3" fill="#f00">
<text x="46.3" y="58">D-</text>
<text x="46.3" y="60.5">D+</text>
<text x="125" y="108.8">GPIOB0_H2</text>
<text x="66.6" y="136.7">POWER_ON</text>
<text x="150.4" y="141.8">D-</text>
<text x="150.4" y="144.3">D+</text>
<text x="80.9" y="167.2" transform="rotate(-90 80.9 167.2)">POWER_ON</text>
<text x="12.8" y="183.7">2</text>
<text x="18.9" y="183.7">GPIOB0_H2</text>
<text x="41.2" y="182.4">GPIOB0_H2</text>
</g>
<g font-size="1.8">
<text x="30.6" y="1.9">5</text>
<text x="86.4" y="1.9">4</text>
<text x="142.3" y="1.9">3</text>
<text x="198.2" y="1.9">2</text>
<text x="254.1" y="1.9">1</text>
<text x=".7" y="29.6">D</text>
<text x="282.7" y="29.6">D</text>
<text x=".7" y="80.4">C</text>
<text x="282.7" y="80.4">C</text>
<text x=".7" y="131.2">B</text>
<text x="282.7" y="131.2">B</text>
<text x=".7" y="182">A</text>
<text x="282.7" y="182">A</text>
<text x="30.6" y="207.6">5</text>
<text x="86.4" y="207.6">4</text>
<text x="142.3" y="207.6">3</text>
<text x="198.2" y="207.6">2</text>
<text x="254.1" y="207.6">1</text>
</g>
</svg>
